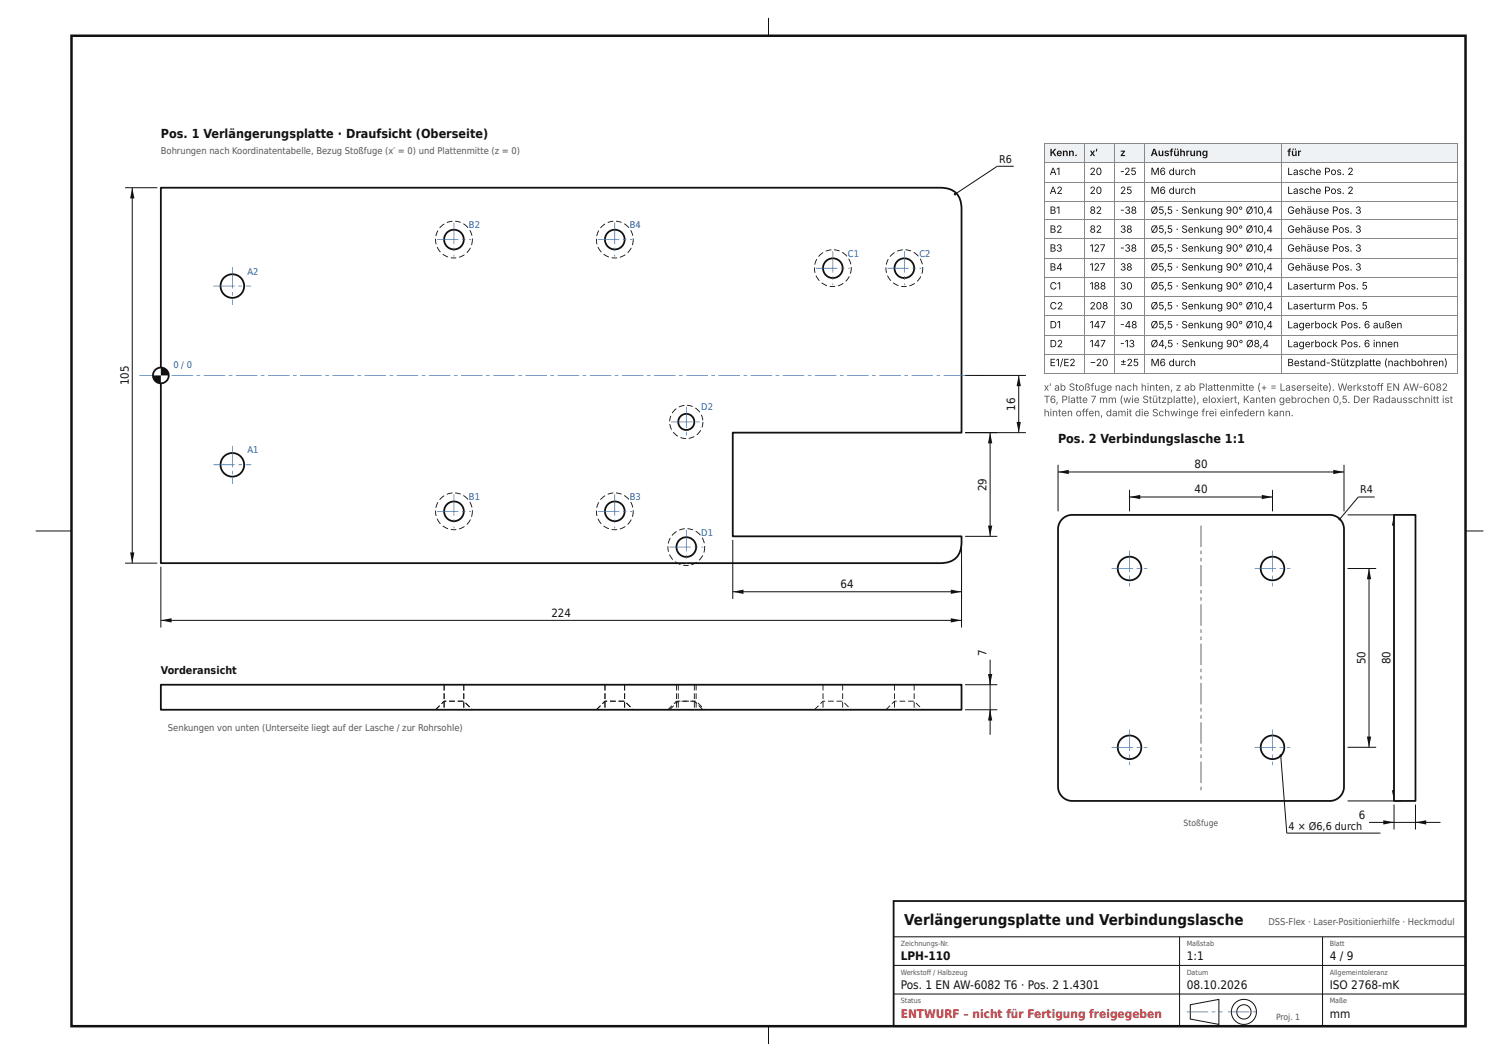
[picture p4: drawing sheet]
<svg xmlns="http://www.w3.org/2000/svg" width="420mm" height="297mm" viewBox="0 0 420 297" stroke-linecap="round" stroke-linejoin="round" font-family="sans-serif">
<path d="M45 52.5h218a5.3 5.3 0 0 1 6 6v62.5h-64v29h64a7.4 7.4 0 0 1-1.5 6 5.9 5.9 0 0 1-4.5 1.5h-218z" fill="none" stroke="#111" stroke-width=".5"/>
<circle cx="65" cy="130" r="3.3" fill="#fff"/>
<circle cx="65" cy="130" r="3.3" fill="none" stroke="#111" stroke-width=".5"/>
<g fill="#2563a8">
<path d="M59.7 129.9h6v.2h-6zM66.7 129.9h1v.2h-1zM68.7 129.9h1.6v.2h-1.6z"/>
<path d="M64.9 124.7h.2v6h-.2zM64.9 131.7h.2v1h-.2zM64.9 133.7h.2v1.6h-.2z"/>
</g>
<circle cx="65" cy="80" r="3.3" fill="#fff"/>
<circle cx="65" cy="80" r="3.3" fill="none" stroke="#111" stroke-width=".5"/>
<g fill="#2563a8">
<path d="M59.7 79.9h6v.2h-6zM66.7 79.9h1v.2h-1zM68.7 79.9h1.6v.2h-1.6z"/>
<path d="M64.9 74.7h.2v6h-.2zM64.9 81.7h.2v1h-.2zM64.9 83.7h.2v1.6h-.2z"/>
</g>
<circle cx="127" cy="143" r="2.75" fill="#fff"/>
<circle cx="127" cy="143" r="2.75" fill="none" stroke="#111" stroke-width=".5"/>
<path d="M131.5 145.2l.2 .2-1 1.4-.2-.2zM128.4 147.8l1.5-.7 .1 .2-1.5 .8zM126.1 148h1.5l.1 .2h-1.6zM123.9 147l1.5 .8-.1 .2-1.5-.8zM122.2 145.1l.2-.1 .9 1.4-.2 .2zM121.7 142.8h.3l.1 1.5h-.2zM122.4 140.4l.2 .1-.5 1.5h-.3zM123.2 139.4l1-.9 .1 .2-1.2 1.1-.2-.1zM125 138.1l1.6-.4v.3l-1.5 .4zM127.3 137.7l1.6 .4-.1 .2-1.5-.3zM129.7 138.5l1.3 1.1-.2 .2-1.2-1.1zM131.3 140.4l.2-.1 .7 1.6h-.3zM132 142.7h.3v.3l-.3 1.6-.2-.1z" fill="#111"/>
<g fill="#2563a8">
<path d="M122.2 142.9h6v.2h-6zM129.2 142.9h1v.2h-1zM131.2 142.9h.5v.2h-.5z"/>
<path d="M126.9 138.2h.2v6h-.2zM126.9 145.2h.2v1h-.2zM126.9 147.2h.2v.5h-.2z"/>
</g>
<circle cx="127" cy="67" r="2.75" fill="#fff"/>
<circle cx="127" cy="67" r="2.75" fill="none" stroke="#111" stroke-width=".5"/>
<path d="M131.5 69.2l.2 .2-1 1.4-.2-.2zM128.4 71.8l1.5-.7 .1 .2-1.5 .8zM126.1 72h1.5l.1 .2h-1.6zM123.9 71l1.5 .8-.1 .2-1.5-.8zM122.2 69.1l.2-.1 .9 1.4-.2 .2zM121.7 66.8h.3l.1 1.5h-.2zM122.4 64.4l.2 .1-.5 1.5h-.3zM123.2 63.4l1-.9 .1 .2-1.2 1.1-.2-.1zM125 62.1l1.6-.4v.3l-1.5 .4zM127.3 61.7l1.6 .4-.1 .2-1.5-.3zM129.7 62.5l1.3 1.1-.2 .2-1.2-1.1zM131.3 64.4l.2-.1 .7 1.6h-.3zM132 66.7h.3v.3l-.3 1.6-.2-.1z" fill="#111"/>
<g fill="#2563a8">
<path d="M122.2 66.9h6v.2h-6zM129.2 66.9h1v.2h-1zM131.2 66.9h.5v.2h-.5z"/>
<path d="M126.9 62.3h.2v6h-.2zM126.9 69.3h.2v1h-.2zM126.9 71.2h.2v.5h-.2z"/>
</g>
<circle cx="172" cy="143" r="2.75" fill="#fff"/>
<circle cx="172" cy="143" r="2.75" fill="none" stroke="#111" stroke-width=".5"/>
<path d="M176.5 145.2l.2 .2-1 1.4-.2-.2zM173.4 147.8l1.5-.7 .1 .2-1.5 .8zM171.1 148h1.5l.1 .2h-1.6zM168.9 147l1.5 .8-.1 .2-1.5-.8zM167.2 145.1l.2-.1 .9 1.4-.2 .2zM166.7 142.8h.3l.1 1.5h-.2zM167.4 140.4l.2 .1-.5 1.5h-.3zM168.2 139.4l1-.9 .1 .2-1.2 1.1-.2-.1zM170 138.1l1.6-.4v.3l-1.5 .4zM172.3 137.7l1.6 .4-.1 .2-1.5-.3zM174.7 138.5l1.3 1.1-.2 .2-1.2-1.1zM176.3 140.4l.2-.1 .7 1.6h-.3zM177 142.7h.3v.3l-.3 1.6-.2-.1z" fill="#111"/>
<g fill="#2563a8">
<path d="M167.2 142.9h6v.2h-6zM174.2 142.9h1v.2h-1zM176.2 142.9h.5v.2h-.5z"/>
<path d="M171.9 138.2h.2v6h-.2zM171.9 145.2h.2v1h-.2zM171.9 147.2h.2v.5h-.2z"/>
</g>
<circle cx="172" cy="67" r="2.75" fill="#fff"/>
<circle cx="172" cy="67" r="2.75" fill="none" stroke="#111" stroke-width=".5"/>
<path d="M176.5 69.2l.2 .2-1 1.4-.2-.2zM173.4 71.8l1.5-.7 .1 .2-1.5 .8zM171.1 72h1.5l.1 .2h-1.6zM168.9 71l1.5 .8-.1 .2-1.5-.8zM167.2 69.1l.2-.1 .9 1.4-.2 .2zM166.7 66.8h.3l.1 1.5h-.2zM167.4 64.4l.2 .1-.5 1.5h-.3zM168.2 63.4l1-.9 .1 .2-1.2 1.1-.2-.1zM170 62.1l1.6-.4v.3l-1.5 .4zM172.3 61.7l1.6 .4-.1 .2-1.5-.3zM174.7 62.5l1.3 1.1-.2 .2-1.2-1.1zM176.3 64.4l.2-.1 .7 1.6h-.3zM177 66.7h.3v.3l-.3 1.6-.2-.1z" fill="#111"/>
<g fill="#2563a8">
<path d="M167.2 66.9h6v.2h-6zM174.2 66.9h1v.2h-1zM176.2 66.9h.5v.2h-.5z"/>
<path d="M171.9 62.3h.2v6h-.2zM171.9 69.3h.2v1h-.2zM171.9 71.2h.2v.5h-.2z"/>
</g>
<circle cx="233" cy="75" r="2.75" fill="#fff"/>
<circle cx="233" cy="75" r="2.75" fill="none" stroke="#111" stroke-width=".5"/>
<path d="M237.5 77.2l.2 .2-1 1.4-.2-.2zM234.4 79.8l1.5-.7 .1 .2-1.5 .8zM232.1 80h1.5l.1 .2h-1.6zM229.9 79l1.5 .8-.1 .2-1.5-.8zM228.2 77.1l.2-.1 .9 1.4-.2 .2zM227.7 74.8h.3l.1 1.5h-.2zM228.4 72.4l.2 .1-.5 1.5h-.3zM229.2 71.4l1-.9 .1 .2-1.2 1.1-.2-.1zM231 70.1l1.6-.4v.3l-1.5 .4zM233.3 69.7l1.6 .4-.1 .2-1.5-.3zM235.7 70.5l1.3 1.1-.2 .2-1.2-1.1zM237.3 72.4l.2-.1 .7 1.6h-.3zM238 74.7h.3v.3l-.3 1.6-.2-.1z" fill="#111"/>
<g fill="#2563a8">
<path d="M228.2 74.9h6v.2h-6zM235.2 74.9h1v.2h-1zM237.2 74.9h.5v.2h-.5z"/>
<path d="M232.9 70.3h.2v5.9h-.2zM232.9 77.2h.2v1h-.2zM232.9 79.2h.2v.5h-.2z"/>
</g>
<circle cx="253" cy="75" r="2.75" fill="#fff"/>
<circle cx="253" cy="75" r="2.75" fill="none" stroke="#111" stroke-width=".5"/>
<path d="M257.5 77.2l.2 .2-1 1.4-.2-.2zM254.4 79.8l1.5-.7 .1 .2-1.5 .8zM252.1 80h1.5l.1 .2h-1.6zM249.9 79l1.5 .8-.1 .2-1.5-.8zM248.2 77.1l.2-.1 .9 1.4-.2 .2zM247.7 74.8h.3l.1 1.5h-.2zM248.4 72.4l.2 .1-.5 1.5h-.3zM249.2 71.4l1-.9 .1 .2-1.2 1.1-.2-.1zM251 70.1l1.6-.4v.3l-1.5 .4zM253.3 69.7l1.6 .4-.1 .2-1.5-.3zM255.7 70.5l1.3 1.1-.2 .2-1.2-1.1zM257.3 72.4l.2-.1 .7 1.6h-.3zM258 74.7h.3v.3l-.3 1.6-.2-.1z" fill="#111"/>
<g fill="#2563a8">
<path d="M248.2 74.9h6v.2h-6zM255.2 74.9h1v.2h-1zM257.2 74.9h.5v.2h-.5z"/>
<path d="M252.9 70.3h.2v5.9h-.2zM252.9 77.2h.2v1h-.2zM252.9 79.2h.2v.5h-.2z"/>
</g>
<circle cx="192" cy="153" r="2.75" fill="#fff"/>
<circle cx="192" cy="153" r="2.75" fill="none" stroke="#111" stroke-width=".5"/>
<path d="M196.5 155.2l.2 .2-1 1.4-.2-.2zM193.4 157.8l1.5-.7 .1 .2-1.5 .8zM191.1 158h1.5l.1 .2h-1.6zM188.9 157l1.5 .8-.1 .2-1.5-.8zM187.2 155.1l.2-.1 .9 1.4-.2 .2zM186.7 152.8h.3l.1 1.5h-.2zM187.4 150.4l.2 .1-.5 1.5h-.3zM188.2 149.4l1-.9 .1 .2-1.2 1.1-.2-.1zM190 148.1l1.6-.4v.3l-1.5 .4zM192.3 147.7l1.6 .4-.1 .2-1.5-.3zM194.7 148.5l1.3 1.1-.2 .2-1.2-1.1zM196.3 150.4l.2-.1 .7 1.6h-.3zM197 152.7h.3v.3l-.3 1.6-.2-.1z" fill="#111"/>
<g fill="#2563a8">
<path d="M187.2 152.9h6v.2h-6zM194.2 152.9h1v.2h-1zM196.2 152.9h.5v.2h-.5z"/>
<path d="M191.9 148.2h.2v6h-.2zM191.9 155.2h.2v1h-.2zM191.9 157.2h.2v.5h-.2z"/>
</g>
<circle cx="192" cy="118" r="2.25" fill="#fff"/>
<circle cx="192" cy="118" r="2.25" fill="none" stroke="#111" stroke-width=".5"/>
<path d="M195.9 120.2l.2 .2-.1 .3-1 1-.1-.2zM192.7 122.5l1.5-.5 .1 .2-1.6 .5zM190.4 122.2l1.5 .3v.3l-1.6-.3zM188.2 120.9l.2-.1 1.3 1.1-.1 .2zM187.3 118.6h.2l.5 1.5-.2 .1zM187.6 116.3h.2l-.3 1.6-.3-.1zM188.6 114.7l.5-.5 .2 .2-1.1 1.2-.3-.1zM189.9 113.7l1.6-.4v.2l-1.5 .4zM192.2 113.2l1.6 .4-.1 .2-1.5-.3zM194.6 114l1.3 1.2-.2 .1-1.2-1.1zM196.1 116.1l.2-.1 .5 1.5-.3 .1zM196.5 118h.3l-.3 1.6-.2-.1z" fill="#111"/>
<g fill="#2563a8">
<path d="M187.7 117.9h6v.2h-6zM194.7 117.9h1v.2h-1z"/>
<path d="M191.9 113.7h.2v6h-.2zM191.9 120.7h.2v1h-.2z"/>
<path d="M39 104.9h6v.2h-6zM46 104.9h1v.2h-1zM48 104.9h6v.2h-6zM55 104.9h1v.2h-1zM57 104.9h6v.2h-6zM64 104.9h1v.2h-1zM66 104.9h6v.2h-6zM73 104.9h1v.2h-1zM75 104.9h6v.2h-6zM82 104.9h1v.2h-1zM84 104.9h6v.2h-6zM91 104.9h1v.2h-1zM93 104.9h6v.2h-6zM100 104.9h1v.2h-1zM102 104.9h6v.2h-6zM109 104.9h1v.2h-1zM111 104.9h6v.2h-6zM118 104.9h1v.2h-1zM120 104.9h6v.2h-6zM127 104.9h1v.2h-1zM129 104.9h6v.2h-6zM136 104.9h1v.2h-1zM138 104.9h6v.2h-6zM145 104.9h1v.2h-1zM147 104.9h6v.2h-6zM154 104.9h1v.2h-1zM156 104.9h6v.2h-6zM163 104.9h1v.2h-1zM165 104.9h6v.2h-6zM172 104.9h1v.2h-1zM174 104.9h6v.2h-6zM181 104.9h1v.2h-1zM183 104.9h6v.2h-6zM190 104.9h1v.2h-1zM192 104.9h6v.2h-6zM199 104.9h1v.2h-1zM201 104.9h6v.2h-6zM208 104.9h1v.2h-1zM210 104.9h6v.2h-6zM217 104.9h1v.2h-1zM219 104.9h6v.2h-6zM226 104.9h1v.2h-1zM228 104.9h6v.2h-6zM235 104.9h1v.2h-1zM237 104.9h6v.2h-6zM244 104.9h1v.2h-1zM246 104.9h6v.2h-6zM253 104.9h1v.2h-1zM255 104.9h6v.2h-6zM262 104.9h1v.2h-1zM264 104.9h6v.2h-6zM271 104.9h1v.2h-1zM273 104.9h2v.2h-2z"/>
</g>
<circle cx="45" cy="105" r="2.2" fill="#fff"/>
<circle cx="45" cy="105" r="2.2" fill="none" stroke="#111" stroke-width=".5"/>
<g fill="#111">
<path d="M45 102.8a2.2 2.2 0 0 1 2.2 2.2h-2.2z"/>
<path d="M42.8 105h2.2v2.2a2.2 2.2 0 0 1-2.2-2.2z"/>
</g>
<path d="M45 158.5v17M269 158.5v17M45 173.5h224" fill="none" stroke="#111" stroke-width=".28"/>
<g fill="#111">
<path d="M45 173.5l3-.6v1.2z"/>
<path d="M266 172.9l3 .6-3 .6z"/>
</g>
<path d="M205 151v16.5M269 151v16.5M205 165.5h64" fill="none" stroke="#111" stroke-width=".28"/>
<g fill="#111">
<path d="M205 165.5l3-.6v1.2z"/>
<path d="M266 164.9l3 .6-3 .6z"/>
</g>
<path d="M35 52.5h9M37 52.5v105M35 157.5h9" fill="none" stroke="#111" stroke-width=".28"/>
<g fill="#111">
<path d="M37 52.5l.6 3h-1.2z"/>
<path d="M36.4 154.5h1.2l-.6 3z"/>
</g>
<path d="M270 121h9M277 121v29M270 150h9" fill="none" stroke="#111" stroke-width=".28"/>
<g fill="#111">
<path d="M277 121l.6 3h-1.2z"/>
<path d="M276.4 147h1.2l-.6 3z"/>
</g>
<path d="M270 105h17M285 105v16M270 121h17" fill="none" stroke="#111" stroke-width=".28"/>
<g fill="#111">
<path d="M285 105l.6 3h-1.2z"/>
<path d="M284.4 118h1.2l-.6 3z"/>
</g>
<path d="M283.6 46.5h-4.6l-11.8 7.8" fill="none" stroke="#111" stroke-width=".28"/>
<circle cx="267.2" cy="54.3" r=".35" fill="#111"/>
<path d="M45 191.5h224v7h-224z" fill="#fff"/>
<path d="M45 191.5h224v7h-224z" fill="none" stroke="#111" stroke-width=".5"/>
<g fill="#111">
<path d="M124.1 191.5h.3v1.6h-.3zM124.1 193.9h.3v1.6h-.3zM124.1 196.3h.3v1.6h-.3z"/>
<path d="M129.6 191.5h.3v1.6h-.3zM129.6 193.9h.3v1.6h-.3zM129.6 196.3h.3v1.6h-.3z"/>
<path d="M121.8 198.4l1.1-1.1 .2 .2-1.2 1.1zM123.5 196.7l.7-.7h.7v.2l-.7-.1-.6 .8zM125.7 196h1.6v.2h-1.6zM128.1 196h1.6v.2h-1.6zM130.3 196.5l1.2 1.1-.2 .2-1.1-1.1zM132 198.2l.2 .2-.1 .2-.2-.2z"/>
<path d="M124.1 191.5h.3v1.6h-.3zM124.1 193.9h.3v1.6h-.3zM124.1 196.3h.3v1.6h-.3z"/>
<path d="M129.6 191.5h.3v1.6h-.3zM129.6 193.9h.3v1.6h-.3zM129.6 196.3h.3v1.6h-.3z"/>
<path d="M121.8 198.4l1.1-1.1 .2 .2-1.2 1.1zM123.5 196.7l.7-.7h.7v.2l-.7-.1-.6 .8zM125.7 196h1.6v.2h-1.6zM128.1 196h1.6v.2h-1.6zM130.3 196.5l1.2 1.1-.2 .2-1.1-1.1zM132 198.2l.2 .2-.1 .2-.2-.2z"/>
<path d="M169.1 191.5h.3v1.6h-.3zM169.1 193.9h.3v1.6h-.3zM169.1 196.3h.3v1.6h-.3z"/>
<path d="M174.6 191.5h.3v1.6h-.3zM174.6 193.9h.3v1.6h-.3zM174.6 196.3h.3v1.6h-.3z"/>
<path d="M167.9 197.3l.2 .2-1.2 1.1-.1-.2zM168.5 196.7l.7-.7h.7v.2l-.7-.1-.6 .8zM170.7 196h1.6v.2h-1.6zM173.1 196h1.6v.2h-1.6zM175.3 196.5l1.2 1.1-.2 .2-1.1-1.1zM177 198.2l.2 .2-.1 .2-.2-.2z"/>
<path d="M169.1 191.5h.3v1.6h-.3zM169.1 193.9h.3v1.6h-.3zM169.1 196.3h.3v1.6h-.3z"/>
<path d="M174.6 191.5h.3v1.6h-.3zM174.6 193.9h.3v1.6h-.3zM174.6 196.3h.3v1.6h-.3z"/>
<path d="M167.9 197.3l.2 .2-1.2 1.1-.1-.2zM168.5 196.7l.7-.7h.7v.2l-.7-.1-.6 .8zM170.7 196h1.6v.2h-1.6zM173.1 196h1.6v.2h-1.6zM175.3 196.5l1.2 1.1-.2 .2-1.1-1.1zM177 198.2l.2 .2-.1 .2-.2-.2z"/>
<path d="M230.1 191.5h.3v1.6h-.3zM230.1 193.9h.3v1.6h-.3zM230.1 196.3h.3v1.6h-.3z"/>
<path d="M235.6 191.5h.3v1.6h-.3zM235.6 193.9h.3v1.6h-.3zM235.6 196.3h.3v1.6h-.3z"/>
<path d="M227.8 198.4l1.1-1.1 .2 .2-1.2 1.1zM229.5 196.7l.7-.7h.7v.2l-.7-.1-.6 .8zM231.7 196h1.6v.2h-1.6zM234.1 196h1.6v.2h-1.6zM236.3 196.5l1.2 1.1-.2 .2-1.1-1.1zM238 198.2l.2 .2-.1 .2-.2-.2z"/>
<path d="M250.1 191.5h.3v1.6h-.3zM250.1 193.9h.3v1.6h-.3zM250.1 196.3h.3v1.6h-.3z"/>
<path d="M255.6 191.5h.3v1.6h-.3zM255.6 193.9h.3v1.6h-.3zM255.6 196.3h.3v1.6h-.3z"/>
<path d="M247.8 198.4l1.1-1.1 .2 .2-1.2 1.1zM249.5 196.7l.7-.7h.7v.2l-.7-.1-.6 .8zM251.7 196h1.6v.2h-1.6zM254.1 196h1.6v.2h-1.6zM256.3 196.5l1.2 1.1-.2 .2-1.1-1.1zM258 198.2l.2 .2-.1 .2-.2-.2z"/>
<path d="M189.1 191.5h.3v1.6h-.3zM189.1 193.9h.3v1.6h-.3zM189.1 196.3h.3v1.6h-.3z"/>
<path d="M194.6 191.5h.3v1.6h-.3zM194.6 193.9h.3v1.6h-.3zM194.6 196.3h.3v1.6h-.3z"/>
<path d="M187.9 197.3l.2 .2-1.2 1.1-.1-.2zM188.5 196.7l.7-.7h.7v.2l-.7-.1-.6 .8zM190.7 196h1.6v.2h-1.6zM193.1 196h1.6v.2h-1.6zM195.3 196.5l1.2 1.1-.2 .2-1.1-1.1zM197 198.2l.2 .2-.1 .2-.2-.2z"/>
<path d="M189.6 191.5h.3v1.6h-.3zM189.6 193.9h.3v1.6h-.3zM189.6 196.3h.3v1.6h-.3z"/>
<path d="M194.1 191.5h.3v1.6h-.3zM194.1 193.9h.3v1.6h-.3zM194.1 196.3h.3v1.6h-.3z"/>
<path d="M188.4 197.3l.2 .2-1.2 1.1-.1-.2zM189 196.7l.7-.7h.7v.2l-.7-.1-.6 .8zM191.2 196h1.6v.2h-1.6zM193.6 196h.7l.7 .7-.2 .1-.6-.7-.6 .1zM195.4 197.4l.1-.2 1.2 1.1-.2 .2z"/>
</g>
<path d="M270 191.5h9M270 198.5h9M277 184.5v21" fill="none" stroke="#111" stroke-width=".28"/>
<path d="M276.4 188.5h1.2l-.6 3z" fill="#111"/>
<path d="M277 198.5v3" fill="none" stroke="#111" stroke-width=".28"/>
<path d="M277 198.5l.6 3h-1.2z" fill="#111"/>
<path d="M297.2 145.2l1.3-.9 1.5-.3h72a4 4 0 0 1 4 4v72a4 4 0 0 1-4 4h-72a4 4 0 0 1-4-4v-72l.3-1.5z" fill="#fff"/>
<path d="M297.2 145.2l1.3-.9 1.5-.3h72a4 4 0 0 1 4 4v72a4 4 0 0 1-4 4h-72a4 4 0 0 1-4-4v-72l.3-1.5z" fill="none" stroke="#111" stroke-width=".5"/>
<circle cx="316" cy="159" r="3.3" fill="#fff"/>
<circle cx="316" cy="159" r="3.3" fill="none" stroke="#111" stroke-width=".5"/>
<g fill="#2563a8">
<path d="M311 158.9h6v.2h-6zM318 158.9h1v.2h-1zM320 158.9h1v.2h-1z"/>
<path d="M315.9 154h.2v6h-.2zM315.9 161h.2v1h-.2zM315.9 163h.2v1h-.2z"/>
</g>
<circle cx="316" cy="209" r="3.3" fill="#fff"/>
<circle cx="316" cy="209" r="3.3" fill="none" stroke="#111" stroke-width=".5"/>
<g fill="#2563a8">
<path d="M311 208.9h6v.2h-6zM318 208.9h1v.2h-1zM320 208.9h1v.2h-1z"/>
<path d="M315.9 204h.2v6h-.2zM315.9 211h.2v1h-.2zM315.9 213h.2v1h-.2z"/>
</g>
<circle cx="356" cy="159" r="3.3" fill="#fff"/>
<circle cx="356" cy="159" r="3.3" fill="none" stroke="#111" stroke-width=".5"/>
<g fill="#2563a8">
<path d="M351 158.9h6v.2h-6zM358 158.9h1v.2h-1zM360 158.9h1v.2h-1z"/>
<path d="M355.9 154h.2v6h-.2zM355.9 161h.2v1h-.2zM355.9 163h.2v1h-.2z"/>
</g>
<circle cx="356" cy="209" r="3.3" fill="#fff"/>
<circle cx="356" cy="209" r="3.3" fill="none" stroke="#111" stroke-width=".5"/>
<g fill="#2563a8">
<path d="M351 208.9h6v.2h-6zM358 208.9h1v.2h-1zM360 208.9h1v.2h-1z"/>
<path d="M355.9 204h.2v6h-.2zM355.9 211h.2v1h-.2zM355.9 213h.2v1h-.2z"/>
</g>
<path d="M335.9 147h.2v6h-.2zM335.9 154h.2v1h-.2zM335.9 156h.2v1h-.2zM335.9 158h.2v6h-.2zM335.9 165h.2v1h-.2zM335.9 167h.2v1h-.2zM335.9 169h.2v6h-.2zM335.9 176h.2v1h-.2zM335.9 178h.2v1h-.2zM335.9 180h.2v6h-.2zM335.9 187h.2v1h-.2zM335.9 189h.2v1h-.2zM335.9 191h.2v6h-.2zM335.9 198h.2v1h-.2zM335.9 200h.2v1h-.2zM335.9 202h.2v6h-.2zM335.9 209h.2v1h-.2zM335.9 211h.2v1h-.2zM335.9 213h.2v6h-.2zM335.9 220h.2v1h-.2z" fill="#555"/>
<path d="M296 130v13M296 132h80M376 130v13" fill="none" stroke="#111" stroke-width=".28"/>
<g fill="#111">
<path d="M296 132l3-.6v1.2z"/>
<path d="M373 131.4l3 .6-3 .6z"/>
</g>
<path d="M316 137v6M316 139h40M356 137v6" fill="none" stroke="#111" stroke-width=".28"/>
<g fill="#111">
<path d="M316 139l3-.6v1.2z"/>
<path d="M353 138.4l3 .6-3 .6z"/>
</g>
<path d="M377 144h15M390 144v80M377 224h15" fill="none" stroke="#111" stroke-width=".28"/>
<g fill="#111">
<path d="M390 144l.6 3h-1.2z"/>
<path d="M389.4 221h1.2l-.6 3z"/>
</g>
<path d="M377 159h8M383 159v50M377 209h8" fill="none" stroke="#111" stroke-width=".28"/>
<g fill="#111">
<path d="M383 159l.6 3h-1.2z"/>
<path d="M382.4 206h1.2l-.6 3z"/>
</g>
<path d="M358.3 211.3l1.7 21.7h26.2" fill="none" stroke="#111" stroke-width=".28"/>
<circle cx="358.3" cy="211.3" r=".35" fill="#111"/>
<path d="M384.6 139h-4.6l-5.2 6.2" fill="none" stroke="#111" stroke-width=".28"/>
<circle cx="374.8" cy="145.2" r=".35" fill="#111"/>
<path d="M390 144h6v80h-6z" fill="#fff"/>
<path d="M390 144h6v80h-6z" fill="none" stroke="#111" stroke-width=".5"/>
<path d="M383 230h20M390 225v7M396 225v7" fill="none" stroke="#111" stroke-width=".28"/>
<path d="M387 229.4l3 .6-3 .6z" fill="#111"/>
<path d="M396 230h3" fill="none" stroke="#111" stroke-width=".28"/>
<path d="M396 230l3-.6v1.2z" fill="#111"/>
<path d="M20 10h390v277h-390z" fill="none" stroke="#111" stroke-width=".7" stroke-linecap="butt"/>
<path d="M215 5v5M10 148.5h10M410 148.5h5M250 262h160M250 270h160M250 278h160M330 262v25M370 262v25M215 287v5M333 281l8-1.5v7l-8-1.5z" fill="none" stroke="#111" stroke-width=".28"/>
<path d="M250 252h160v35h-160z" fill="none" stroke="#111" stroke-width=".5"/>
<path d="M332 282.9h6v.2h-6zM339 282.9h1v.2h-1zM341 282.9h1v.2h-1z" fill="#2563a8"/>
<g fill="none" stroke="#111" stroke-width=".28">
<circle cx="348" cy="283" r="3.5"/>
<circle cx="348" cy="283" r="2"/>
</g>
<path d="M343.5 282.9h6v.2h-6zM350.5 282.9h1v.2h-1z" fill="#2563a8"/>
<g fill="#eef2f5">
<path d="M292.1 40.2h11.1v5.3h-11.1z"/>
<path d="M303.2 40.2h8.7v5.3h-8.7z"/>
<path d="M311.9 40.2h8.5v5.3h-8.5z"/>
<path d="M320.4 40.2h38.1v5.3h-38.1z"/>
<path d="M358.5 40.2h49.5v5.3h-49.5z"/>
</g>
<g fill="none" stroke="#888" stroke-width=".28">
<path d="M292.2 40v64.5M303.3 40v64.5M311.8 40v64.5M320.3 40v64.5M358.6 40v64.5M407.9 40v64.5M292.1 40.1h115.9M292.1 45.4h115.9M292.1 50.9h115.9M292.1 56.2h115.9M292.1 61.5h115.9M292.1 66.8h115.9"/>
<path d="M292.1 72.4h115.9M292.1 77.7h115.9M292.1 82.9h115.9M292.1 88.2h115.9M292.1 93.8h115.9M292.1 99.1h115.9M292.1 104.4h115.9"/>
</g>
<text font-size="4.2" fill="#111" x="253" y="258.6">Verlängerungsplatte und Verbindungslasche</text>
<g font-size="3.5" fill="#111">
<text x="45" y="38.5">Pos. 1 Verlängerungsplatte · Draufsicht (Oberseite)</text>
<text x="296" y="124">Pos. 2 Verbindungslasche 1:1</text>
</g>
<g font-size="3.3" fill="#111">
<text x="252" y="268.6">LPH-110</text>
<text x="332" y="268.6">1:1</text>
<text x="372" y="268.6">4 / 9</text>
<text x="252" y="276.6">Pos. 1 EN AW-6082 T6 · Pos. 2</text>
<text x="297.3" y="276.6">1.4301</text>
<text x="332" y="276.6">08.10.2026</text>
<text x="372" y="276.6">ISO 2768-mK</text>
<text x="372" y="284.6">mm</text>
</g>
<text font-size="3.3" fill="#c0262d" x="252" y="284.6">ENTWURF – nicht für Fertigung freigegeben</text>
<g font-size="3.2" fill="#111">
<text x="36" y="107.7" transform="rotate(-90 36 107.7)">105</text>
<text x="284" y="114.8" transform="rotate(-90 284 114.8)">16</text>
<text x="334.2" y="131">80</text>
<text x="276" y="137.3" transform="rotate(-90 276 137.3)">29</text>
<text x="334.2" y="138">40</text>
<text x="235.2" y="164.5">64</text>
<text x="154.3" y="172.5">224</text>
<text x="276" y="183.5" transform="rotate(-90 276 183.5)">7</text>
<text x="382" y="185.8" transform="rotate(-90 382 185.8)">50</text>
<text x="389" y="185.8" transform="rotate(-90 389 185.8)">80</text>
<text x="380.2" y="229">6</text>
</g>
<g font-size="3" fill="#111">
<text x="279.5" y="45.5">R6</text>
<text x="380.5" y="138">R4</text>
<text x="45" y="188.5">Vorderansicht</text>
<text x="360.5" y="232">4 × Ø6,6 durch</text>
</g>
<g font-size="2.8" fill="#111">
<text x="293.7" y="43.7">Kenn.</text>
<text x="304.8" y="43.7">x′</text>
<text x="313.3" y="43.7">z</text>
<text x="321.9" y="43.7">Ausführung</text>
<text x="360.1" y="43.7">für</text>
<text x="293.7" y="48.9">A1</text>
<text x="304.8" y="48.9">20</text>
<text x="313.3" y="48.9">-25</text>
<text x="321.9" y="48.9">M6 durch</text>
<text x="360.1" y="48.9">Lasche Pos. 2</text>
<text x="293.7" y="54.2">A2</text>
<text x="293.7" y="59.8">B1</text>
<text x="304.8" y="54.2">20</text>
<text x="304.8" y="59.8">82</text>
<text x="313.3" y="54.2">25</text>
<text x="313.3" y="59.8">-38</text>
<text x="321.9" y="54.2">M6 durch</text>
<text x="321.9" y="59.8">Ø5,5 · Senkung 90° Ø10,4</text>
<text x="360.1" y="54.2">Lasche Pos. 2</text>
<text x="360.1" y="59.8">Gehäuse Pos. 3</text>
<text x="293.7" y="65.1">B2</text>
<text x="304.8" y="65.1">82</text>
<text x="313.3" y="65.1">38</text>
<text x="321.9" y="65.1">Ø5,5 · Senkung 90° Ø10,4</text>
<text x="360.1" y="65.1">Gehäuse Pos. 3</text>
<text x="293.7" y="70.4">B3</text>
<text x="304.8" y="70.4">127</text>
<text x="313.3" y="70.4">-38</text>
<text x="321.9" y="70.4">Ø5,5 · Senkung 90° Ø10,4</text>
<text x="360.1" y="70.4">Gehäuse Pos. 3</text>
<text x="293.7" y="75.7">B4</text>
<text x="304.8" y="75.7">127</text>
<text x="313.3" y="75.7">38</text>
<text x="321.9" y="75.7">Ø5,5 · Senkung 90° Ø10,4</text>
<text x="360.1" y="75.7">Gehäuse Pos. 3</text>
<text x="293.7" y="81">C1</text>
<text x="304.8" y="81">188</text>
<text x="313.3" y="81">30</text>
<text x="321.9" y="81">Ø5,5 · Senkung 90° Ø10,4</text>
<text x="360.1" y="81">Laserturm Pos. 5</text>
<text x="293.7" y="86.5">C2</text>
<text x="304.8" y="86.5">208</text>
<text x="313.3" y="86.5">30</text>
<text x="321.9" y="86.5">Ø5,5 · Senkung 90° Ø10,4</text>
<text x="360.1" y="86.5">Laserturm Pos. 5</text>
<text x="293.7" y="91.8">D1</text>
<text x="304.8" y="91.8">147</text>
<text x="313.3" y="91.8">-48</text>
<text x="321.9" y="91.8">Ø5,5 · Senkung 90° Ø10,4</text>
<text x="360.1" y="91.8">Lagerbock Pos. 6 außen</text>
<text x="293.7" y="97.1">D2</text>
<text x="304.8" y="97.1">147</text>
<text x="313.3" y="97.1">-13</text>
<text x="321.9" y="97.1">Ø4,5 · Senkung 90° Ø8,4</text>
<text x="360.1" y="97.1">Lagerbock Pos. 6 innen</text>
<text x="293.7" y="102.4">E1/E2</text>
<text x="304.8" y="102.4">− 20</text>
<text x="313.3" y="102.4">± 25</text>
<text x="321.9" y="102.4">M6 durch</text>
<text x="360.1" y="102.4">Bestand-Stützplatte (nachbohren)</text>
</g>
<g font-size="2.8" fill="#555">
<text x="292" y="109.3">x′ ab Stoßfuge nach hinten, z ab Plattenmitte (+ = Laserseite). Werkstoff EN AW-6082</text>
<text x="292" y="112.7">T6, Platte 7 mm (wie Stützplatte), eloxiert, Kanten gebrochen 0,5. Der Radausschnitt ist</text>
<text x="292" y="116.4">hinten offen, damit die Schwinge frei einfedern kann.</text>
</g>
<g font-size="2.6" fill="#555">
<text x="45" y="43">Bohrungen nach Koordinatentabelle, Bezug Stoßfuge (x′ = 0) und Plattenmitte (z = 0)</text>
<text x="47" y="204.5">Senkungen von unten (Unterseite liegt auf der Lasche / zur Rohrsohle)</text>
<text x="354.9" y="258.6">DSS-Flex · Laser-Positionierhilfe · Heckmodul</text>
</g>
<g font-size="2.6" fill="#2563a8">
<text x="131.2" y="63.8">B2</text>
<text x="176.2" y="63.8">B4</text>
<text x="237.2" y="71.8">C1</text>
<text x="257.2" y="71.8">C2</text>
<text x="69.2" y="76.8">A2</text>
<text x="48.5" y="103">0 / 0</text>
<text x="196.2" y="114.8">D2</text>
<text x="69.2" y="126.8">A1</text>
<text x="131.2" y="139.8">B1</text>
<text x="176.2" y="139.8">B3</text>
<text x="196.2" y="149.8">D1</text>
</g>
<g font-size="2.4" fill="#555">
<text x="331.1" y="231">Stoßfuge</text>
<text x="357" y="285.2">Proj. 1</text>
</g>
<g font-size="2" fill="#555">
<text x="252" y="264.6">Zeichnungs-Nr.</text>
<text x="332" y="264.6">Maßstab</text>
<text x="372" y="264.6">Blatt</text>
<text x="252" y="272.6">Werkstoff / Halbzeug</text>
<text x="332" y="272.6">Datum</text>
<text x="372" y="272.6">Allgemeintoleranz</text>
<text x="252" y="280.6">Status</text>
<text x="372" y="280.6">Maße</text>
</g>
</svg>
